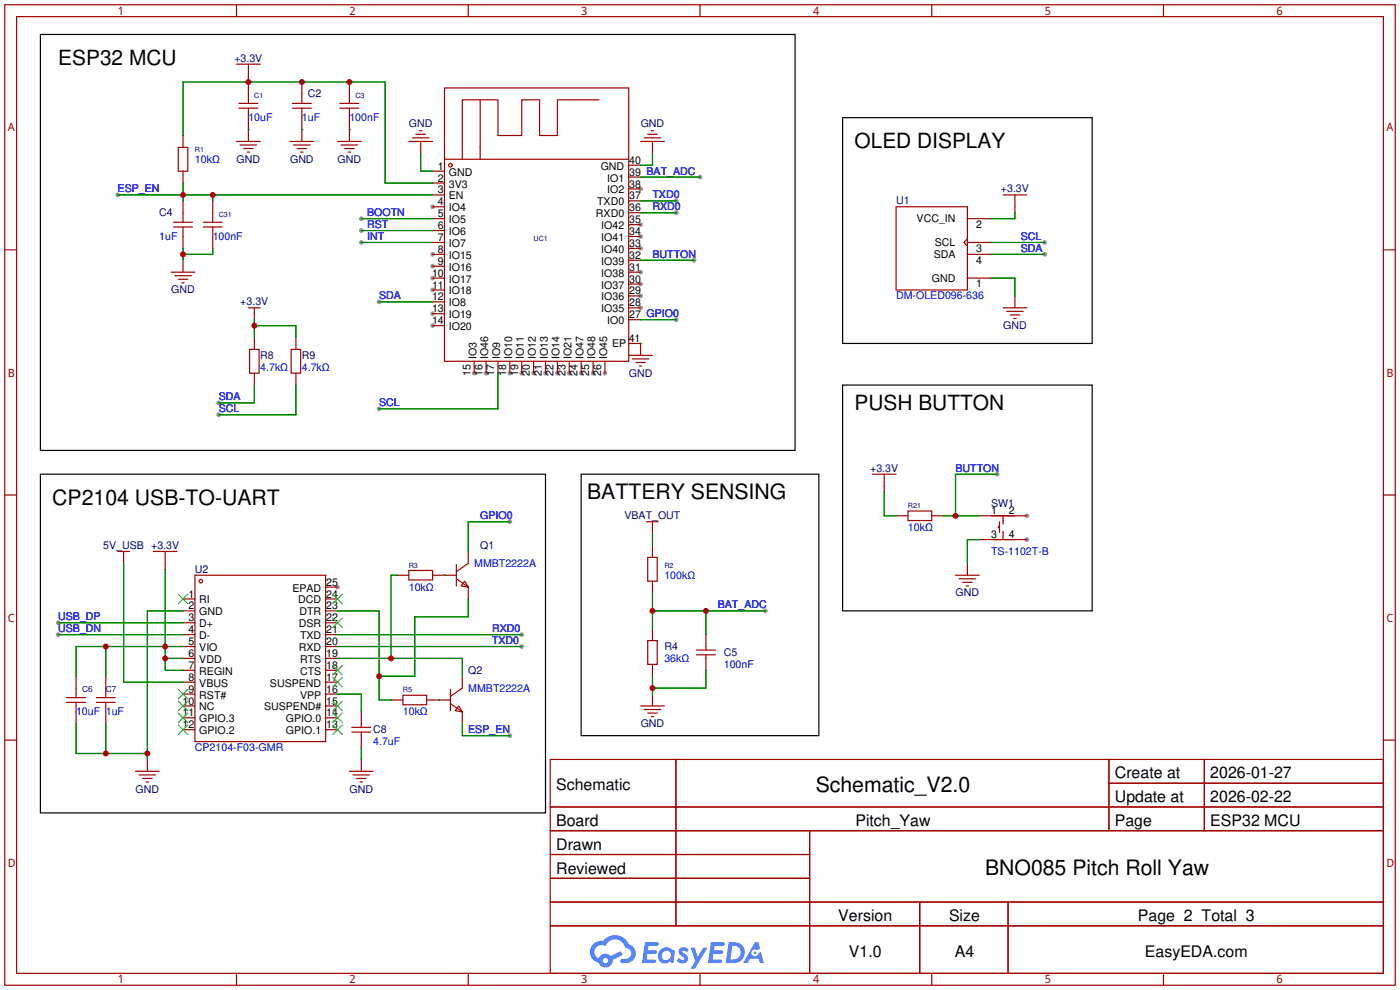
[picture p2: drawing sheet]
<svg xmlns="http://www.w3.org/2000/svg" width="299mm" height="212mm" viewBox="0 0 299 212" stroke-linecap="round" stroke-linejoin="round" font-family="sans-serif">
<g fill="#999">
<circle cx="92.5" cy="44.2" r=".51"/>
<circle cx="92.5" cy="54.4" r=".51"/>
<circle cx="92.5" cy="56.9" r=".51"/>
<circle cx="92.5" cy="59.4" r=".51"/>
<circle cx="92.5" cy="62" r=".51"/>
<circle cx="92.5" cy="67.1" r=".51"/>
<circle cx="92.5" cy="69.6" r=".51"/>
<circle cx="101.3" cy="79.8" r=".51"/>
<circle cx="103.9" cy="79.8" r=".51"/>
<circle cx="109" cy="79.8" r=".51"/>
<circle cx="111.5" cy="79.8" r=".51"/>
<circle cx="114" cy="79.8" r=".51"/>
<circle cx="116.6" cy="79.8" r=".51"/>
<circle cx="119.1" cy="79.8" r=".51"/>
<circle cx="121.7" cy="79.8" r=".51"/>
<circle cx="124.2" cy="79.8" r=".51"/>
<circle cx="126.7" cy="79.8" r=".51"/>
<circle cx="129.3" cy="79.8" r=".51"/>
<circle cx="136.9" cy="65.8" r=".51"/>
<circle cx="136.9" cy="63.2" r=".51"/>
<circle cx="136.9" cy="60.7" r=".51"/>
<circle cx="136.9" cy="58.2" r=".51"/>
<circle cx="136.9" cy="53.1" r=".51"/>
<circle cx="136.9" cy="50.5" r=".51"/>
<circle cx="136.9" cy="48" r=".51"/>
<circle cx="136.9" cy="40.4" r=".51"/>
<circle cx="72.1" cy="125.5" r=".51"/>
<circle cx="219.5" cy="110.2" r=".51"/>
<circle cx="219.5" cy="115.3" r=".51"/>
<circle cx="149.6" cy="37.8" r=".51"/>
<circle cx="144.5" cy="68.3" r=".51"/>
<circle cx="25.1" cy="41.7" r=".51"/>
<circle cx="12.4" cy="133.1" r=".51"/>
<circle cx="12.4" cy="135.6" r=".51"/>
<circle cx="109" cy="111.5" r=".51"/>
<circle cx="109" cy="157.2" r=".51"/>
<circle cx="111.5" cy="135.6" r=".51"/>
<circle cx="111.5" cy="138.2" r=".51"/>
<circle cx="144.5" cy="45.5" r=".51"/>
<circle cx="144.5" cy="42.9" r=".51"/>
<circle cx="163.6" cy="130.6" r=".51"/>
<circle cx="223.3" cy="54.4" r=".51"/>
<circle cx="223.3" cy="51.8" r=".51"/>
<circle cx="81" cy="64.5" r=".51"/>
<circle cx="81" cy="87.4" r=".51"/>
<circle cx="213.1" cy="101.3" r=".51"/>
<circle cx="148.3" cy="55.6" r=".51"/>
<circle cx="46.7" cy="88.6" r=".51"/>
<circle cx="46.7" cy="86.1" r=".51"/>
<circle cx="77.2" cy="46.7" r=".51"/>
<circle cx="77.2" cy="49.3" r=".51"/>
<circle cx="77.2" cy="51.8" r=".51"/>
</g>
<g fill="none" stroke="#a10000" stroke-width=".25">
<path d="M1 1h297.2v209.6h-297.2zM3.6 3.6h292.1v204.4h-292.1zM50.5 1v2.6M100.1 1v2.6M149.6 1v2.6M199.1 1v2.6M248.7 1v2.6M1 53.4h2.6M295.7 53.4h2.5M1 105.8h2.6M295.7 105.8h2.5M1 158.2h2.6"/>
<path d="M295.7 158.2h2.5M117.6 162.3h178.1v45.7h-178.1zM117.6 172.5h178.1M117.6 177.5h178.1M144.5 162.3v35.6M173 177.5v30.5M237 162.3v15.2M237 167.4h58.7M257.4 162.3v15.2M117.6 182.6h55.4M117.6 192.8h178.1M117.6 187.7h55.4"/>
<path d="M117.6 197.9h178.1M196.6 192.8v15.2M215.4 192.8v15.2M50.5 208v2.6M100.1 208v2.6M149.6 208v2.6M199.1 208v2.6M248.7 208v2.6"/>
</g>
<g fill="#5487ff">
<path d="M145.3 202.7a1.3 1.3 0 0 1 1.9 .3l-.4 .6a.54 .54 0 0 0-.9-.2l.1 .2a1.34 1.34 0 0 1 .9 1.8 1.47 1.47 0 0 1-2.3-.1l.5-.6 .8 .5a.31 .31 0 0 0 .4-.3 .31 .31 0 0 0-.3-.4 1.12 1.12 0 0 1-.7-1.8z"/>
<path d="M147.6 202.5h.9l.6 2 1.2-2h.9l-2.7 4.6h-.9l1-1.7z"/>
<path d="M137.8 201.4h1.7a1.31 1.31 0 0 1 1.2 .2 .4 .4 0 0 1-.3 .5l-1.8 .1-.1 .9h1.6a.4 .4 0 0 1 .4 .4 .4 .4 0 0 1-.5 .4h-1.6l-.2 1.2h1.4a.46 .46 0 0 1 .5 0 .46 .46 0 0 1 .1 .5l-.4 .2h-2.6z"/>
<path d="M151.9 201.4h1.7a1.32 1.32 0 0 1 1.2 .2 .39 .39 0 0 1-.3 .5l-1.8 .1-.1 .9h1.6a.4 .4 0 0 1 .4 .4 .4 .4 0 0 1-.4 .4h-1.7l-.2 1.2h1.4a.46 .46 0 0 1 .5 0 .46 .46 0 0 1 .1 .5l-.4 .2h-2.6z"/>
<path d="M161.3 201.4h.8l.3 1.3-.6 .4a.75 .75 0 0 0-1.1 .3 .75 .75 0 0 0 .5 1 .75 .75 0 0 0 .9-.7l.5-.2 .6 2.3h-.8l-.3-.9h-1.8l-.5 .9h-1z"/>
<path d="M155.7 201.4l-.6 4.4h1.5a2.27 2.27 0 0 0 2.6-2.2 2.27 2.27 0 0 0-2.7-2.2zM156.5 202.1a1.5 1.5 0 0 1 1.8 1.6 1.5 1.5 0 0 1-1.9 1.4h-.3z"/>
<path d="M141.2 203a1.6 1.6 0 0 0-.3 2.3 1.6 1.6 0 0 0 2.3 .2l.7 .3 .3-2.4-.1-.3-.5-.1a1.58 1.58 0 0 0-2.4 0zM141.8 203.5a.98 .98 0 0 1 1.6 .4 .98 .98 0 0 1-1.1 1.3 .94 .94 0 0 1-.9-.7 .94 .94 0 0 1 .4-1z"/>
<path d="M126.8 201.8a2.37 2.37 0 0 0 1.1 4 1.54 1.54 0 0 0 1.8 1 1.54 1.54 0 0 0 1.2-1.6l2.2-1.1-.5-.8-2 1a1.57 1.57 0 0 0-2.7 .5 1.5 1.5 0 0 1-.7-2.1 1.5 1.5 0 0 1 2.2-.5 2.23 2.23 0 0 1 2.3-1.4 2.23 2.23 0 0 1 2 1.8 1.16 1.16 0 0 1 1.2 1.1 1.16 1.16 0 0 1-1.1 1.2h-.7a.47 .47 0 0 0-.5 .4 .47 .47 0 0 0 .4 .5 2.17 2.17 0 0 0 2.5-.9 2.17 2.17 0 0 0-.3-2.7l-.8-.4a3.2 3.2 0 0 0-5.5-.7l-1.1 .1zM128.8 205.3a.6 .6 0 0 1 1.2 0 .6 .6 0 0 1-1.2 0z"/>
<circle cx="161.4" cy="203.6" r=".28"/>
</g>
<g fill="none" stroke="#a10000" stroke-width=".25">
<path d="M50.5 13.7h5.1M53.1 13.7v8.4M64.5 17.5v4.6M74.7 17.5v4.6M95 18.8h39.4v58.4h-39.4zM38.1 31.5h2v5.1h-2zM39.1 29v2.5M39.1 36.6v2.5M50.5 30.2h5.1M51.1 23.1h4M51.1 22.1h4M51.3 31h3.6"/>
<path d="M52.1 31.7h2M52.8 32.5h.5M53.1 23.1v7.1M62 30.2h5.1M62.5 23.1h4M62.5 22.1h4M62.7 31h3.6M63.5 31.7h2M64.3 32.5h.5M64.5 23.1v7.1M72.1 30.2h5.1M72.6 23.1h4.1"/>
<path d="M72.6 22.1h4.1M72.9 31h3.6M73.7 31.7h2M74.4 32.5h.5M74.7 23.1v7.1M87.4 30.2h5.1M88.1 29.5h3.6M88.9 28.7h2M89.7 27.9h.5M89.9 30.2v2.6M92.5 36.6h2.5M92.5 39.1h2.5"/>
<path d="M95 34h39.4M102.6 21.3v12.7M128 21.3h-8.9v7.7h-3.8v-7.7h-3.8v7.7h-5.1v-7.7h-7.6v12.7M134.4 37.8h2.5M134.4 35.3h2.5M136.9 30.2h5.1M137.7 29.5h3.5M138.4 28.7h2.1M139.2 27.9h.5M139.4 30.2v2.6M36.6 58.2h5.1M37.1 47.5h4"/>
<path d="M37.1 48.5h4M37.3 58.9h3.6M38.1 59.7h2M39.1 42.9v4.6M39.1 48.5v4.6M39.1 55.6v2.6M43.4 47.5h4.1M43.4 48.5h4.1M45.5 42.9v4.6M45.5 48.5v4.6M92.5 41.7h2.5M92.5 44.2h2.5"/>
<path d="M92.5 46.7h2.5M92.5 49.3h2.5M92.5 51.8h2.5M92.5 54.4h2.5M92.5 56.9h2.5M92.5 59.4h2.5M134.4 58.2h2.5M134.4 55.6h2.5M134.4 53.1h2.5M134.4 50.5h2.5M134.4 48h2.5M134.4 45.5h2.5"/>
<path d="M134.4 42.9h2.5M134.4 40.4h2.5M191.5 44.2h15.3v17.8h-15.3zM206.8 51.1l-.8 .7 .8 .8M206.8 46.7h5M206.8 51.8h5M206.8 54.4h5M206.8 59.4h5M214.4 41.7h5.1M216.9 41.7v3.8M38.9 60.5h.5M53.1 65.8h2.5"/>
<path d="M53.3 74.7h2.1v5.1h-2.1zM54.4 65.8v2.5M54.4 72.1v2.6M54.4 79.8v2.5M62.2 74.7h2.1v5.1h-2.1zM63.2 72.1v2.6M63.2 79.8v2.5M92.5 62h2.5M92.5 64.5h2.5M92.5 67.1h2.5M92.5 69.6h2.5M101.3 77.2v2.6"/>
<path d="M103.9 77.2v2.6M106.4 77.2v2.6M109 77.2v2.6M111.5 77.2v2.6M114 77.2v2.6M116.6 77.2v2.6M119.1 77.2v2.6M121.7 77.2v2.6M124.2 77.2v2.6M126.7 77.2v2.6M129.3 77.2v2.6M134.4 68.3h2.5"/>
<path d="M134.4 65.8h2.5M134.4 63.2h2.5M134.4 60.7h2.5M134.4 73.4h2.5v2.5M134.4 75.9h5M135.1 76.7h3.6M135.9 77.5h2M136.7 78.2h.5M214.4 65.8h5.1M215.1 66.5h3.6M215.9 67.3h2M216.7 68.1h.5"/>
<path d="M216.9 63.2v2.6M25.1 117.9h2.6M26.4 117.9v2.5M32.8 117.9h5M35.3 117.9v3.8M100.1 117.9v2.5l-2.6 1.8M138.2 111.5h2.5M138.4 119.1h2.1v5.1h-2.1zM139.4 111.5v2.5M139.4 116.6v2.5M186.4 101.3h5.1M189 101.3v3.9"/>
<path d="M191.5 110.2h2.6M194.1 109.2h5v2.1h-5zM199.1 110.2h2.6M209.3 110.2h10.2M209.3 115.3h10.2M213.6 112.5h-.2v.3h.2M213.6 111.5v2.3M214.4 110.2v1.8M214.4 113.5v1.8M39.1 128h2.6M39.1 130.6h2.6M39.1 133.1h2.6"/>
<path d="M39.1 135.6h2.6M39.1 138.2h2.6M41.7 122.9h27.9v35.6h-27.9zM69.6 128h2.5M69.6 130.6h2.5M69.6 133.1h2.5M69.6 135.6h2.5M69.6 138.2h2.5M69.6 125.5h2.5M84.8 122.9h2.6M87.4 121.9h5.1v2.1h-5.1zM92.5 122.9h5"/>
<path d="M97.5 120.6v4.6M97.5 123.7l2.6 1.8M99.3 124.2l.8 1.3-1.5-.3zM100.1 125.5v2.5M138.4 136.9h2.1v5.1h-2.1zM139.4 124.2v2.5M139.4 134.4v2.5M148.8 138.9h4.1M148.8 140h4.1M150.9 135.6v3.3M150.9 140v3.3M204.2 122.9h5.1"/>
<path d="M205 123.7h3.5M205.7 124.5h2.1M206.5 125.2h.5M206.8 120.4v2.5M14.2 150.1h4.1M14.2 149.1h4.1M16.3 144.5v4.6M16.3 150.1v4.6M20.6 150.1h4M20.6 149.1h4M22.6 144.5v4.6M22.6 150.1v4.6"/>
<path d="M39.1 140.7h2.6M39.1 143.3h2.6M39.1 145.8h2.6M39.1 148.3h2.6M39.1 150.9h2.6M39.1 153.4h2.6M39.1 156h2.6M69.6 140.7h2.5M69.6 143.3h2.5M69.6 145.8h2.5M69.6 148.3h2.5M69.6 150.9h2.5"/>
<path d="M69.6 153.4h2.5M69.6 156h2.5M75.2 156.5h4M75.2 155.4h4M77.2 152.1v3.3M77.2 156.5v3.3M83.6 149.6h2.5M86.1 148.6h5.1v2h-5.1zM91.2 149.6h5.1M96.3 147.3v4.6M96.3 150.4l2.5 1.7M98 150.9l.8 1.2-1.5-.2z"/>
<path d="M98.8 144.5v2.6l-2.5 1.7M98.8 152.1v2.6M136.9 150.9h5.1M137.7 151.6h3.5M138.4 152.4h2.1M139.2 153.2h.5M139.4 142v2.5M139.4 148.3v2.6M29 164.8h5M29.7 165.6h3.6M30.5 166.4h2M31.2 167.1h.6"/>
<path d="M31.5 162.3v2.5M74.7 164.8h5.1M75.4 165.6h3.6M76.2 166.4h2M77 167.1h.5M77.2 162.3v2.5"/>
<circle cx="96.3" cy="35.3" r=".38"/>
<circle cx="42.9" cy="124.2" r=".38"/>
</g>
<g fill="none" stroke="#008700" stroke-width=".25">
<path d="M39.1 29v-11.5h43.2v21.6h10.2M39.1 39.1v3.8M53.1 27.7h.1M64.5 27.7h.1M74.7 27.7h.1M89.9 32.8v3.8h2.6M136.9 37.8h12.7M139.4 32.8v2.5h-2.5M25.1 41.7h67.4M39.1 53.1v2.5M45.5 53.1v1.3h-6.4M45.5 41.7v1.2"/>
<path d="M77.2 51.8h15.3M77.2 46.7h15.3M77.2 49.3h15.3M136.9 45.5h7.6M136.9 42.9h7.6M136.9 55.6h11.4M211.8 54.4h11.5M211.8 59.4h5.1v3.8M211.8 51.8h11.5M216.9 45.5v1.2h-5.1M54.4 69.6h8.8v2.5M54.4 68.3v3.8"/>
<path d="M81 64.5h11.5M106.4 79.8v7.6h-25.4M136.9 73.4h.1M136.9 68.3h7.6M54.4 82.3v3.8h-7.7M63.2 82.3v6.3h-16.5M109 111.5h-8.9v6.4M139.4 114v2.6M189 105.2v5h2.5M201.7 110.2h7.6M209.3 115.3h-2.5v5.1M213.1 101.3h-8.9v8.9"/>
<path d="M12.4 133.1h26.7M12.4 135.6h26.7M22.6 138.2v6.3M26.4 120.4v25.4h12.7M35.3 121.7v21.6h3.8M39.1 138.2h-22.8v6.3M39.1 130.6h-7.6v31.7M72.1 138.2h39.4M72.1 135.6h39.4M72.1 130.6h8.9v19h2.6M84.8 122.9h-1.2v17.8M95 122.9h.1"/>
<path d="M100.1 128v3.8h-11.5v12.7h-7.6M139.4 126.7v7.7M139.4 130.6h24.2M150.9 130.6v5M16.3 154.7v6.3h15.2M22.6 154.7v6.3M35.3 140.7h3.8M72.1 140.7h26.7v3.8M72.1 148.3h5.1v3.8M77.2 159.8v2.5M93.7 149.6h.1M98.8 154.7v2.5h10.2"/>
<path d="M139.4 144.5v3.8M150.9 143.3v3.8h-11.5"/>
</g>
<path d="M8.6 7.4h161.3v88.9h-161.3zM180.1 25.1h53.3v48.3h-53.3zM180.1 82.3h53.3v48.3h-53.3zM8.6 101.3h108v72.4h-108zM124.2 101.3h50.8v55.9h-50.8z" fill="none" stroke="#000" stroke-width=".25"/>
<g fill="none" stroke="#3c3" stroke-width=".25">
<path d="M38.1 127l2 2M40.1 127l-2 2M71.1 132.1l2.1 2M71.1 127l2.1 2M73.2 132.1l-2.1 2M73.2 127l-2.1 2M38.1 147.3l2 2.1M38.1 149.9l2 2M38.1 152.4l2 2M38.1 154.9l2 2.1M40.1 147.3l-2 2.1M40.1 149.9l-2 2"/>
<path d="M40.1 152.4l-2 2M40.1 154.9l-2 2.1M71.1 154.9l2.1 2.1M71.1 152.4l2.1 2M71.1 149.9l2.1 2M71.1 144.8l2.1 2M71.1 142.2l2.1 2.1M73.2 154.9l-2.1 2.1M73.2 152.4l-2.1 2M73.2 149.9l-2.1 2M73.2 144.8l-2.1 2M73.2 142.2l-2.1 2.1"/>
</g>
<g fill="#c00">
<circle cx="74.7" cy="17.5" r=".63"/>
<circle cx="64.5" cy="17.5" r=".63"/>
<circle cx="53.1" cy="17.5" r=".63"/>
<circle cx="39.1" cy="54.4" r=".63"/>
<circle cx="39.1" cy="41.7" r=".63"/>
<circle cx="45.5" cy="41.7" r=".63"/>
<circle cx="35.3" cy="140.7" r=".63"/>
<circle cx="35.3" cy="138.2" r=".63"/>
<circle cx="22.6" cy="138.2" r=".63"/>
<circle cx="31.5" cy="161" r=".63"/>
<circle cx="22.6" cy="161" r=".63"/>
<circle cx="81" cy="144.5" r=".63"/>
<circle cx="83.6" cy="140.7" r=".63"/>
<circle cx="139.4" cy="130.6" r=".63"/>
<circle cx="150.9" cy="130.6" r=".63"/>
<circle cx="139.4" cy="147.1" r=".63"/>
<circle cx="204.2" cy="110.2" r=".63"/>
<circle cx="54.4" cy="69.6" r=".63"/>
</g>
<g font-size="4.5">
<text x="12.4" y="13.9">ESP32 MCU</text>
<text x="182.6" y="31.7">OLED DISPLAY</text>
<text x="182.6" y="87.6">PUSH BUTTON</text>
<text x="11.2" y="107.9">CP2104 USB-TO-UART</text>
<text x="125.5" y="106.6">BATTERY SENSING</text>
<text x="174.3" y="169.2">Schematic_V2.0</text>
<text x="210.5" y="187">BNO085 Pitch Roll Yaw</text>
</g>
<g font-size="3.4">
<text x="238.3" y="166.4">Create at</text>
<text x="258.7" y="166.4">2026-01-27</text>
<text x="118.9" y="168.9">Schematic</text>
<text x="238.3" y="171.4">Update at</text>
<text x="258.7" y="171.4">2026-02-22</text>
<text x="118.9" y="176.5">Board</text>
<text x="182.8" y="176.5">Pitch_Yaw</text>
<text x="238.3" y="176.5">Page</text>
<text x="258.7" y="176.5">ESP32 MCU</text>
<text x="118.9" y="181.6">Drawn</text>
<text x="118.9" y="186.7">Reviewed</text>
<text x="179.2" y="196.8">Version</text>
<text x="202.8" y="196.8">Size</text>
<text x="243.2" y="196.8">Page 2 Total 3</text>
<text x="181.4" y="204.5">V1.0</text>
<text x="204.1" y="204.5">A4</text>
<text x="244.7" y="204.5">EasyEDA.com</text>
</g>
<g font-size="2.4" fill="#a00000">
<text x="25.2" y="3.2">P</text>
<text x="74.7" y="3.2">Q</text>
<text x="124.2" y="3.2">R</text>
<text x="173.8" y="3.2">S</text>
<text x="223.3" y="3.2">T</text>
<text x="272.8" y="3.2">U</text>
<text x="1.7" y="28.1">`</text>
<text x="296.3" y="28.1">`</text>
<text x="1.7" y="80.5">a</text>
<text x="296.3" y="80.5">a</text>
<text x="1.7" y="132.9">b</text>
<text x="296.3" y="132.9">b</text>
<text x="1.7" y="185.3">c</text>
<text x="296.3" y="185.3">c</text>
<text x="25.2" y="210.2">P</text>
<text x="74.7" y="210.2">Q</text>
<text x="124.2" y="210.2">R</text>
<text x="173.8" y="210.2">S</text>
<text x="223.3" y="210.2">T</text>
<text x="272.8" y="210.2">U</text>
</g>
<g font-size="2.3" fill="#000080">
<text x="50.1" y="13.2">+3.3V</text>
<text x="65.8" y="20.8">C2</text>
<text x="87.4" y="27.1">GND</text>
<text x="136.9" y="27.1">GND</text>
<text x="50.6" y="34.8">GND</text>
<text x="62" y="34.8">GND</text>
<text x="72.2" y="34.8">GND</text>
<text x="213.9" y="41.1">+3.3V</text>
<text x="34" y="46.2">C4</text>
<text x="191.5" y="43.7">U1</text>
<text x="36.6" y="62.7">GND</text>
<text x="51.4" y="65.2">+3.3V</text>
<text x="214.4" y="70.3">GND</text>
<text x="55.6" y="76.7">R8</text>
<text x="64.5" y="76.7">R9</text>
<text x="134.4" y="80.5">GND</text>
<text x="186" y="100.8">+3.3V</text>
<text x="133.5" y="111">VBAT_OUT</text>
<text x="211.8" y="108.4">SW1</text>
<text x="22.1" y="117.3">5V_USB +3.3V</text>
<text x="102.6" y="117.3">Q1</text>
<text x="41.7" y="122.4">U2</text>
<text x="204.2" y="127.5">GND</text>
<text x="100.1" y="144">Q2</text>
<text x="142" y="138.9">R4</text>
<text x="154.7" y="140.2">C5</text>
<text x="136.9" y="155.4">GND</text>
<text x="79.8" y="156.7">C8</text>
<text x="29" y="169.4">GND</text>
<text x="74.7" y="169.4">GND</text>
</g>
<g font-size="2.3" fill="#00f">
<text x="53.1" y="25.9">10uF</text>
<text x="64.5" y="25.9">1uF</text>
<text x="74.7" y="25.9">100nF</text>
<text x="41.7" y="34.8">10kΩ</text>
<text x="25.1" y="41.1">ESP_EN</text>
<text x="78.5" y="46.2">BOOTN</text>
<text x="139.4" y="44.9">RXD0</text>
<text x="139.4" y="42.4">TXD0</text>
<text x="34" y="51.3">1uF</text>
<text x="45.5" y="51.3">100nF</text>
<text x="78.5" y="48.7">RST</text>
<text x="78.5" y="51.3">INT</text>
<text x="218.2" y="53.8">SDA</text>
<text x="218.2" y="51.3">SCL</text>
<text x="139.4" y="55.1">BUTTON</text>
<text x="81" y="64">SDA</text>
<text x="191.5" y="64">DM-OLED096-636</text>
<text x="55.6" y="79.2">4.7kΩ</text>
<text x="64.5" y="79.2">4.7kΩ</text>
<text x="46.7" y="88.1">SCL</text>
<text x="46.7" y="85.6">SDA</text>
<text x="81" y="86.8">SCL</text>
<text x="204.2" y="100.8">BUTTON</text>
<text x="102.6" y="111">GPIO0</text>
<text x="194.1" y="113.5">10kΩ</text>
<text x="211.8" y="118.6">TS-1102T-B</text>
<text x="101.3" y="121.1">MMBT2222A</text>
<text x="142" y="123.7">100kΩ</text>
<text x="87.4" y="126.2">10kΩ</text>
<text x="153.4" y="130">BAT_ADC</text>
<text x="12.4" y="132.6">USB_DP</text>
<text x="12.4" y="135.1">USB_DN</text>
<text x="105.2" y="135.1">RXD0</text>
<text x="105.2" y="137.6">TXD0</text>
<text x="142" y="141.4">36kΩ</text>
<text x="154.7" y="142.7">100nF</text>
<text x="100.1" y="147.8">MMBT2222A</text>
<text x="16.3" y="152.9">10uF 1uF</text>
<text x="86.1" y="152.9">10kΩ</text>
<text x="41.7" y="160.5">CP2104-F03-GMR</text>
<text x="79.8" y="159.2">4.7uF</text>
<text x="100.1" y="156.7">ESP_EN</text>
</g>
<g font-size="2.3">
<text x="134.5" y="35">40</text>
<text x="93.6" y="36.3">1</text>
<text x="93.6" y="38.8">2</text>
<text x="93.6" y="41.3">3</text>
<text x="95.9" y="37.5">GND</text>
<text x="95.9" y="40.1">3V3</text>
<text x="128.4" y="36.3">GND</text>
<text x="129.8" y="41.3">IO2</text>
<text x="129.8" y="38.8">IO1</text>
<text x="134.5" y="40.1">38</text>
<text x="134.5" y="37.5">39 BAT_ADC</text>
<text x="93.6" y="43.9">4</text>
<text x="93.6" y="46.4">5</text>
<text x="95.9" y="42.6">EN</text>
<text x="95.9" y="45.2">IO4</text>
<text x="95.9" y="47.7">IO5</text>
<text x="127.4" y="46.4">RXD0</text>
<text x="127.6" y="43.9">TXD0</text>
<text x="134.5" y="47.7">35</text>
<text x="134.5" y="42.6">37</text>
<text x="134.5" y="45.2">36</text>
<text x="195.9" y="47.5">VCC_IN</text>
<text x="93.6" y="49">6</text>
<text x="93.6" y="51.5">7</text>
<text x="95.9" y="50.2">IO6</text>
<text x="95.9" y="52.8">IO7</text>
<text x="128.5" y="51.5">IO41</text>
<text x="128.5" y="49">IO42</text>
<text x="134.5" y="52.8">33</text>
<text x="134.5" y="50.2">34</text>
<text x="199.8" y="52.5">SCL</text>
<text x="208.7" y="48.7">2</text>
<text x="208.7" y="53.8">3</text>
<text x="92.3" y="59.1">10</text>
<text x="93.6" y="54">8</text>
<text x="93.6" y="56.6">9</text>
<text x="95.9" y="55.3">IO15</text>
<text x="95.9" y="57.9">IO16</text>
<text x="128.5" y="59.1">IO38</text>
<text x="128.5" y="56.6">IO39</text>
<text x="128.5" y="54">IO40</text>
<text x="134.5" y="57.9">31</text>
<text x="134.5" y="55.3">32</text>
<text x="199.6" y="55.1">SDA</text>
<text x="208.7" y="56.4">4</text>
<text x="92.3" y="61.7">11</text>
<text x="92.3" y="64.2">12</text>
<text x="95.9" y="60.4">IO17</text>
<text x="95.9" y="62.9">IO18</text>
<text x="95.9" y="65.5">IO8</text>
<text x="128.5" y="64.2">IO36</text>
<text x="128.5" y="61.7">IO37</text>
<text x="134.5" y="65.5">28</text>
<text x="134.5" y="62.9">29</text>
<text x="134.5" y="60.4">30</text>
<text x="199.2" y="60.2">GND</text>
<text x="208.7" y="61.4">1</text>
<text x="92.3" y="66.7">13</text>
<text x="92.3" y="69.3">14</text>
<text x="95.9" y="68">IO19</text>
<text x="95.9" y="70.6">IO20</text>
<text x="128.5" y="66.7">IO35</text>
<text x="129.8" y="69.3">IO0</text>
<text x="134.5" y="68">27 GPIO0</text>
<text x="101.8" y="76.8" transform="rotate(-90 101.8 76.8)">IO3</text>
<text x="104.4" y="76.8" transform="rotate(-90 104.4 76.8)">IO46</text>
<text x="106.9" y="76.8" transform="rotate(-90 106.9 76.8)">IO9</text>
<text x="109.4" y="76.8" transform="rotate(-90 109.4 76.8)">IO10</text>
<text x="112" y="76.8" transform="rotate(-90 112 76.8)">IO11</text>
<text x="114.5" y="76.8" transform="rotate(-90 114.5 76.8)">IO12</text>
<text x="117.1" y="76.8" transform="rotate(-90 117.1 76.8)">IO13</text>
<text x="119.6" y="76.8" transform="rotate(-90 119.6 76.8)">IO14</text>
<text x="122.1" y="76.8" transform="rotate(-90 122.1 76.8)">IO21</text>
<text x="124.7" y="76.8" transform="rotate(-90 124.7 76.8)">IO47</text>
<text x="127.2" y="76.8" transform="rotate(-90 127.2 76.8)">IO48</text>
<text x="129.8" y="76.8" transform="rotate(-90 129.8 76.8)">IO45</text>
<text x="130.8" y="74.1">EP</text>
<text x="134.4" y="73.1">41</text>
<text x="100.5" y="80.4" transform="rotate(-90 100.5 80.4)">15</text>
<text x="103.1" y="80.4" transform="rotate(-90 103.1 80.4)">16</text>
<text x="105.6" y="80.4" transform="rotate(-90 105.6 80.4)">17</text>
<text x="108.2" y="80.4" transform="rotate(-90 108.2 80.4)">18</text>
<text x="110.7" y="80.4" transform="rotate(-90 110.7 80.4)">19</text>
<text x="113.2" y="80.4" transform="rotate(-90 113.2 80.4)">20</text>
<text x="115.8" y="80.4" transform="rotate(-90 115.8 80.4)">21</text>
<text x="118.3" y="80.4" transform="rotate(-90 118.3 80.4)">22</text>
<text x="120.9" y="80.4" transform="rotate(-90 120.9 80.4)">23</text>
<text x="123.4" y="80.4" transform="rotate(-90 123.4 80.4)">24</text>
<text x="125.9" y="80.4" transform="rotate(-90 125.9 80.4)">25</text>
<text x="128.5" y="80.4" transform="rotate(-90 128.5 80.4)">26</text>
<text x="211.8" y="109.9">1</text>
<text x="215.6" y="109.9">2</text>
<text x="211.8" y="115">3</text>
<text x="215.6" y="115">4</text>
<text x="69.7" y="125.2">25</text>
<text x="40.3" y="127.7">1</text>
<text x="40.3" y="130.2">2</text>
<text x="42.6" y="129">RI</text>
<text x="42.6" y="131.5">GND</text>
<text x="62.5" y="126.4">EPAD</text>
<text x="63.7" y="129">DCD</text>
<text x="64" y="131.5">DTR</text>
<text x="69.7" y="130.2">23</text>
<text x="69.7" y="127.7">24</text>
<text x="40.3" y="132.8">3</text>
<text x="40.3" y="135.3">4</text>
<text x="40.3" y="137.9">5</text>
<text x="42.6" y="134.1">D+</text>
<text x="42.6" y="136.6">D-</text>
<text x="63.9" y="134.1">DSR</text>
<text x="64.1" y="136.6">TXD</text>
<text x="69.7" y="135.3">21</text>
<text x="69.7" y="137.9">20</text>
<text x="69.7" y="132.8">22</text>
<text x="40.3" y="140.4">6</text>
<text x="40.3" y="142.9">7</text>
<text x="42.6" y="139.1">VIO</text>
<text x="42.6" y="141.7">VDD</text>
<text x="63.9" y="139.1">RXD</text>
<text x="64.1" y="141.7">RTS</text>
<text x="69.7" y="142.9">18</text>
<text x="69.7" y="140.4">19</text>
<text x="40.3" y="145.5">8</text>
<text x="40.3" y="148">9</text>
<text x="42.6" y="144.2">REGIN</text>
<text x="42.6" y="146.8">VBUS</text>
<text x="42.6" y="149.3">RST#</text>
<text x="57.7" y="146.8">SUSPEND</text>
<text x="64.1" y="149.3">VPP</text>
<text x="64.1" y="144.2">CTS</text>
<text x="69.7" y="148">16</text>
<text x="69.7" y="145.5">17</text>
<text x="39" y="150.6">10</text>
<text x="39" y="153.1">11</text>
<text x="39" y="155.6">12</text>
<text x="42.6" y="151.8">NC</text>
<text x="42.6" y="154.4">GPIO.3</text>
<text x="56.4" y="151.8">SUSPEND#</text>
<text x="61.1" y="154.4">GPIO.0</text>
<text x="69.7" y="155.6">13</text>
<text x="69.7" y="153.1">14</text>
<text x="69.7" y="150.6">15</text>
<text x="42.6" y="156.9">GPIO.2</text>
<text x="61.1" y="156.9">GPIO.1</text>
</g>
<g font-size="1.8" fill="#000080">
<text x="17.5" y="147.9">C6</text>
<text x="22.6" y="147.9">C7</text>
</g>
<g font-size="1.5" fill="#000080">
<text x="54.4" y="21">C1</text>
<text x="75.9" y="21">C3</text>
<text x="41.7" y="32.4">R1</text>
<text x="46.7" y="46.4">C31</text>
<text x="114" y="51.4">UC1</text>
<text x="194.1" y="108.6">R21</text>
<text x="87.4" y="121.3">R3</text>
<text x="142" y="121.3">R2</text>
<text x="86.1" y="148">R5</text>
</g>
</svg>
